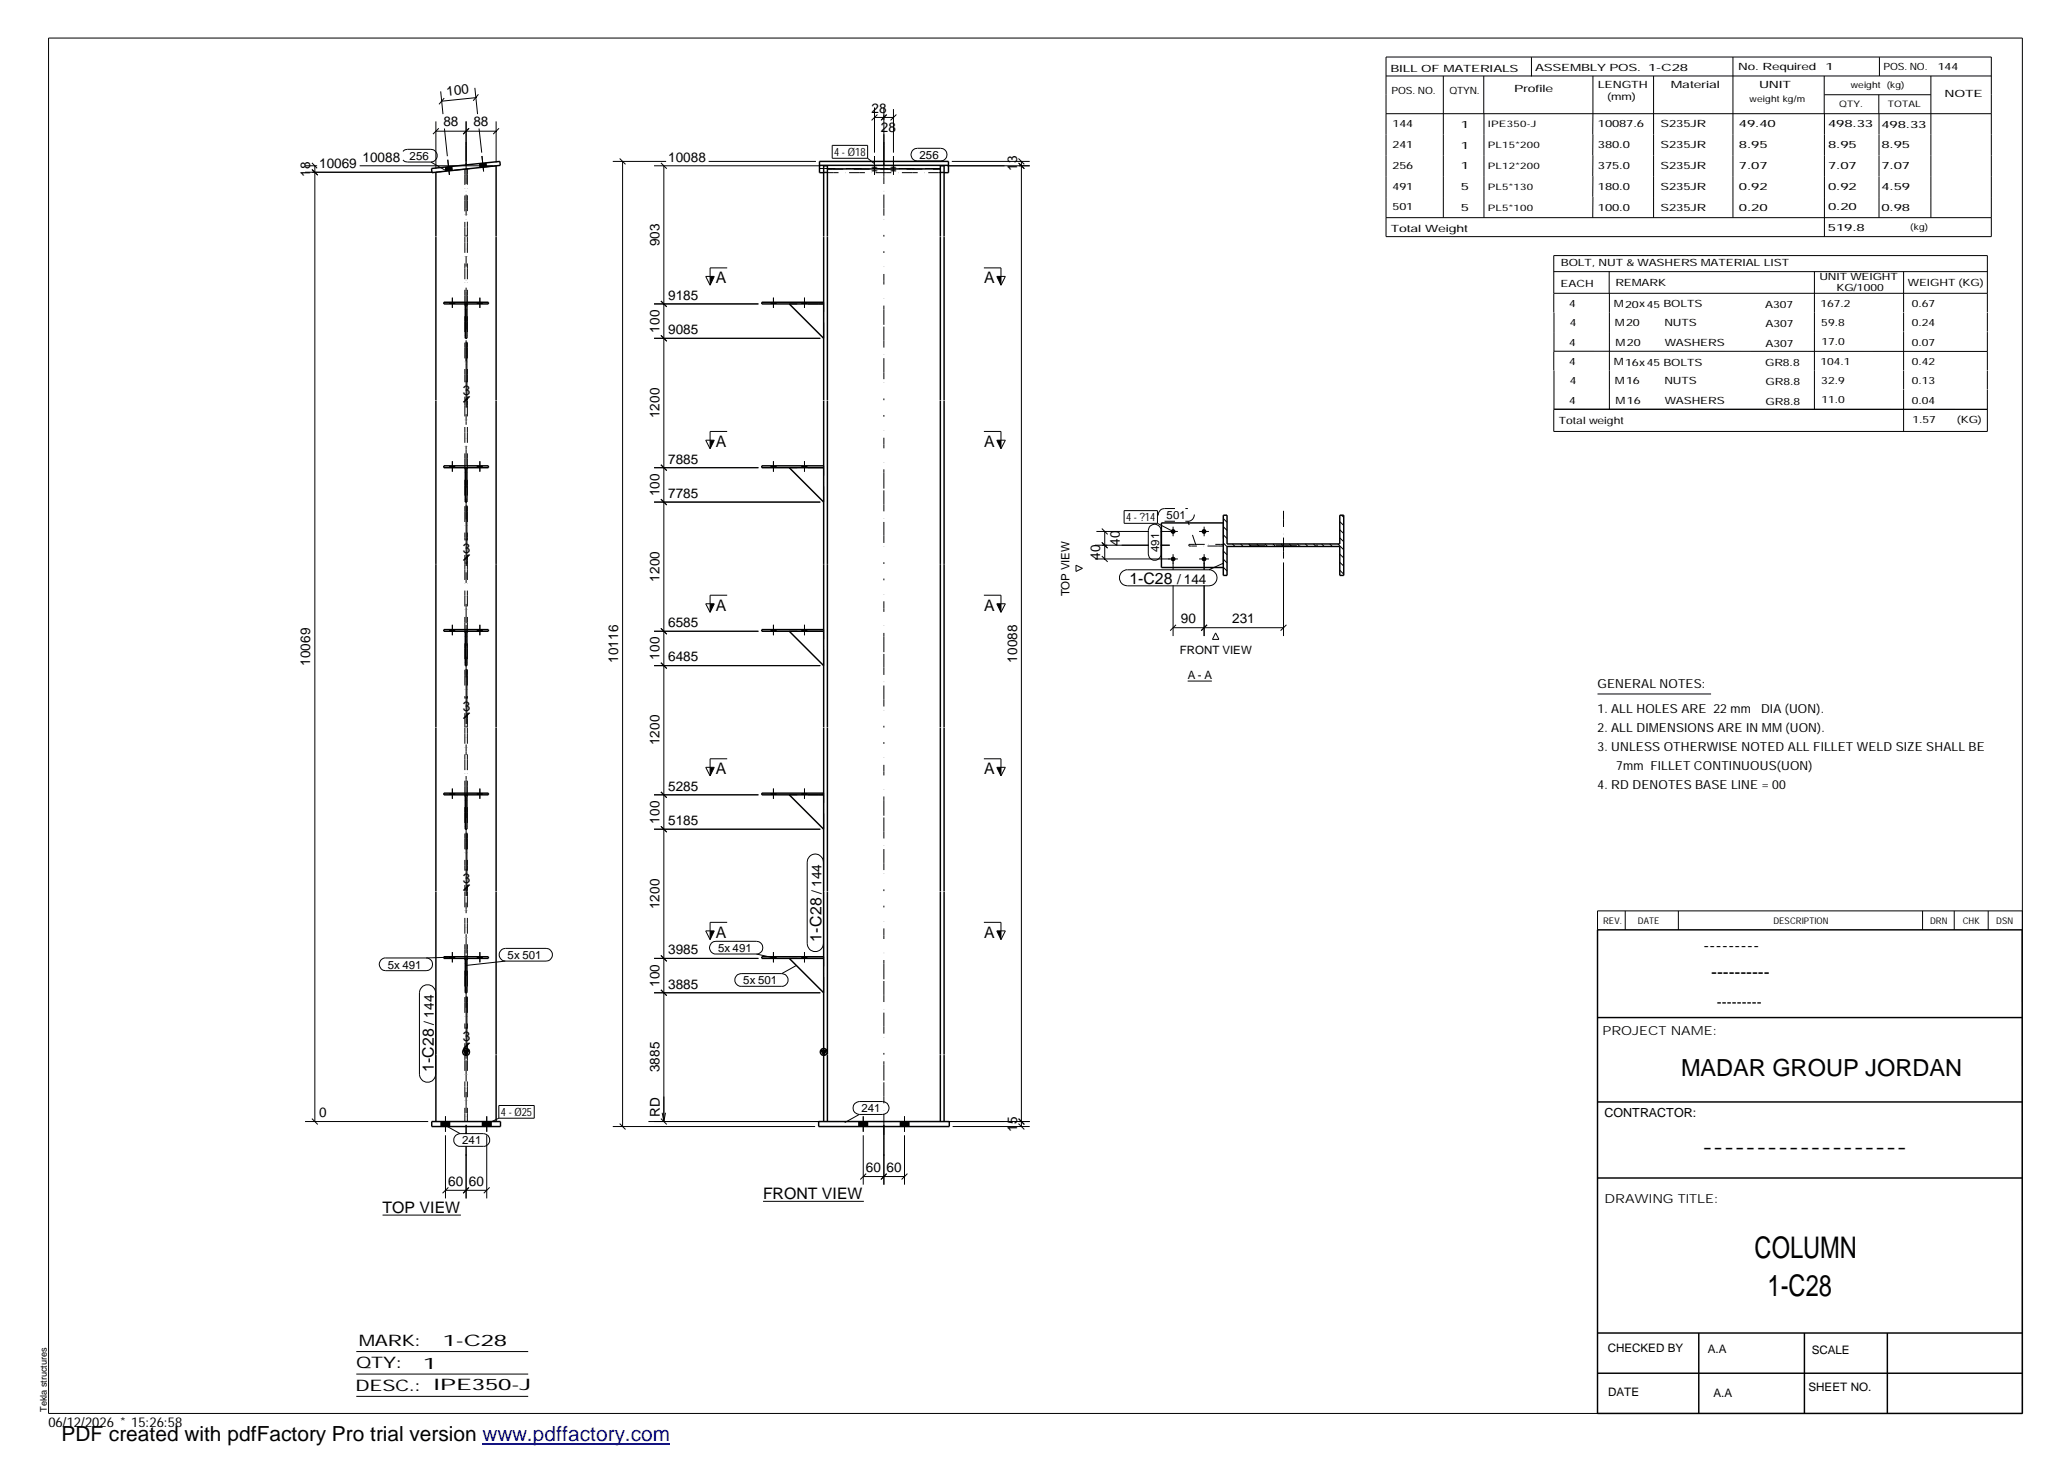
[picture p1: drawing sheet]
<svg xmlns="http://www.w3.org/2000/svg" width="420mm" height="297mm" viewBox="0 0 420 297" stroke-linecap="round" stroke-linejoin="round" font-family="sans-serif">
<g fill="none" stroke="#000" stroke-width=".2">
<path d="M9.9 7.7h401v279.5h-401zM89.5 18.6l.5 4.6M90.3 19.9l-1.1 1.3M96.5 17.9l.5 5.3M96.7 19.8l-7 .8M97.2 19.2l-1.1 1.3M281.6 11.6h123v36.5h-123zM281.6 15.4h123M293.2 15.4v28.8M301.5 15.4v7.7M311.1 11.6v3.9M323.6 15.4v16.2"/>
<path d="M336 15.4v28.8M352.1 11.6v32.6M370.6 15.4v7.7M370.7 19.2h21.6M381.7 19.2v3.9M381.8 11.6v3.8M392.3 15.4v28.8M62 33.7h2.4M62 35h25.9M63.4 34.4l1.2 1.2-1.2-1.1M63.4 33.1l1 1.1M64 33.7v194.2"/>
<path d="M73.1 33.7h27M81.9 30.8l.4-.4 .5-.1h4.7a1.29 1.29 0 0 1 1.3 1.3 1.29 1.29 0 0 1-1.3 1.3M81.9 32.5l.4 .3 .5 .1h4.7M87.5 32.9l3 1.7M88.6 26.7h12.2M88.6 24.7v9.6M89.2 26.1l-1.2 1.1M90.3 26.1l.6 5.6M90.5 33.9l.1 .9M91 32.5l.3 3M91.8 33.8l.1 .9M94.7 24.7v8.9"/>
<path d="M95.3 26.1l-1.2 1.1M97.3 26.1l.6 4.9M97.5 33.2v.9M97.9 31.7l.4 3.1M98.7 33.1l.1 .8M100.8 24.7v8.3M101.4 26.1l-1.2 1.1M124.5 32.8h10.8M125.9 32.2l1.2 1.2M126.5 32.8v196.1M132.9 33.7h33.8M134.3 33.1l1.2 1.2"/>
<path d="M134.9 33.7v194.2M144 32.8h21.8M169.1 29.5h7.2v2.7h-7.2zM176.3 32.2l1.4 1.1M177.7 21.8v9.2M177.7 31.7v3.8M177.7 23.9h3.8M178.3 23.3l-1.2 1.2M179.6 21.8v11.8M180.1 23.3l-1.1 1.2M180.2 23.3l-1.1 1.1M181.5 22.2v8.8"/>
<path d="M181.5 31.7v3.8M182.1 23.3l-1.2 1.2M185.5 30.5l.4-.3 .5-.1h4.7a1.29 1.29 0 0 1 1.3 1.3 1.29 1.29 0 0 1-1.3 1.3h-4.7a1.31 1.31 0 0 1-1.2-.8 1.31 1.31 0 0 1 .3-1.4zM192.5 33.7h16.7M193.4 32.8h15.8M206.9 33.1l1.2 1.2M206.9 32.2l1.2 1.2M207.5 32.8v196.1M281.6 23.1h123M301.5 23.1v21.1M323.6 31.6v4.2M323.6 35.8v4.2"/>
<path d="M370.7 23.1v25M381.8 23.1v21.1M143.4 56.2h1.7l-.8 1.7zM147.7 54.4h-3.4v3.5M199.9 54.4h3.5v3.5M202.5 56.2h1.8l-.9 1.7zM281.6 44.2h123M315.7 59.6h88.1M315.7 55.2h88.1M323.6 40v4.2M326.9 55.1v4.5M327 59.6v23.6"/>
<path d="M368.6 55.2v28M386.8 55.2v8.2M91.4 61.4v.4M91.9 60.5v2.1M92.4 61.4v.4M94.7 69.5v13.3M94.9 69.5v13.3M97 61.4v.4M97.5 60.5v2.1M98 61.4v.4M132.9 68.7h33.8M132.9 61.8h21.2"/>
<path d="M134.3 68.1l1.2 1.2M134.3 61.2l1.2 1.1M156.7 61.4v.4M157.1 60.5v2.1M157.6 61.4v.4M162.9 61.4v.4M163.4 60.5v2.1M163.9 61.4v.4M315.7 71.4v3.9M315.7 71.4h88.1M315.7 63.5v7.9M315.7 75.3v7.8"/>
<path d="M386.8 63.5v3.9M386.8 67.5v7.7M386.8 75.3v3.8M386.8 79.2v8.5M403.8 63.4v-11.5h-88.1v11.6M403.8 63.5v3.9M403.8 67.5v7.7M403.8 75.3v3.8M403.8 79.2v8.5h-88.1v-4.5h88.1M91.4 94.6v.4M91.9 93.7v2.1M92.4 94.6v.4"/>
<path d="M94.7 81.1h.2M95.3 80.5l-1.2 1.2M95.5 80.5l-1.2 1.2M97 94.6v.4M97.5 93.7v2.1M98 94.6v.4M132.9 95h21.2M134.3 94.4l1.2 1.2M143.4 89.4h1.7l-.8 1.8zM147.7 87.7h-3.4v3.5M156.7 94.6v.4M157.1 93.7v2.1"/>
<path d="M157.6 94.6v.4M162.9 94.6v.4M163.4 93.7v2.1M163.9 94.6v.4M199.9 87.7h3.5v3.5M202.5 89.4h1.8l-.9 1.8zM94.7 102.7v12.3M94.7 113.3h.2M94.9 102.7v12.3M95.3 112.7l-1.2 1.2M95.5 112.7l-1.2 1.2M132.9 102h33.8"/>
<path d="M134.3 101.4l1.2 1.2M218.6 114.8l1.3 .7-1.3 .6zM222.5 113.6h16.8M222.5 110.8h10.9M222.8 108h10.6M223.9 113l1.1 1.2M223.9 110.2l1.1 1.1M223.9 107.4l1.1 1.2M223.9 110.3l1.1 1.1M224.5 108v5.6M227.9 116.2l.9-.4h16.8a1.63 1.63 0 0 1 1.7 1.6 1.63 1.63 0 0 1-1.7 1.6h-16.5a1.63 1.63 0 0 1-1.5-1 1.63 1.63 0 0 1 .3-1.8zM228.4 103.7h6.8v2.6h-6.8z"/>
<path d="M233.7 106.9a1.31 1.31 0 0 1 1.4-.3 1.31 1.31 0 0 1 .8 1.2v4.8a1.29 1.29 0 0 1-1.3 1.2 1.29 1.29 0 0 1-1.3-1.2v-4.8zM235.2 106.3l3.1 1.7M235.8 108h3.5M235.8 110.8h1.9M238.3 107v2M238.3 112.6v3.2M238.3 118.9v10.3M243.6 113.6h2M243.6 108h2M244.6 107v2M244.6 112.6v3.2M244.6 118.9v10.3"/>
<path d="M248.5 105.4l.8 .7M248.5 107l.8 .8M248.5 108.7l.8 .7M248.5 110.3l.8 .8M248.5 112l.8 .7M248.5 113.6l.8 .8M248.5 115.3l.8 .7M248.6 114.4l-3 1.4M250.4 110.5l.5 .5M252.1 110.5l.5 .5M253.7 110.5l.5 .5M255.4 110.5l.5 .5"/>
<path d="M257 110.5l.5 .5M258.7 110.5l.4 .5M260.3 110.5l.5 .5M260.8 114.3v14.9M262 110.5l.4 .5M263.6 110.5l.5 .5M265.2 110.5l.5 .5M266.9 110.5l.5 .5M268.5 110.5l.5 .5M270.2 110.5l.5 .5M271.8 110.5l1.2 1.2M272.2 106l.8 .8"/>
<path d="M272.2 107.6l.8 .8M272.2 109.3l.8 .8M272.2 112.6l.8 .8M272.2 114.2l.8 .8M272.2 115.9l.8 .8M272.5 104.7l.5 .4M91.4 127.9v.4M91.9 126.9v2.2M92.4 127.9v.4M94.7 135.9v11.2M94.9 135.9v11.2M97 127.9v.4"/>
<path d="M97.5 126.9v2.2M98 127.9v.4M132.9 135.2h33.8M132.9 128.3h21.2M134.3 134.6l1.2 1.2M134.3 127.7l1.2 1.1M143.4 122.7h1.7l-.8 1.7zM147.7 120.9h-3.4v3.5M156.7 127.9v.4M157.1 126.9v2.2M157.6 127.9v.4M162.9 127.9v.4"/>
<path d="M163.4 126.9v2.2M163.9 127.9v.4M199.9 120.9h3.5v3.5M202.5 122.7h1.8l-.9 1.7zM238.3 127.5h22.5M238.9 126.9l-1.2 1.2M241.3 138.4h4.9M245.2 126.9l-1.1 1.2M247 128.6l.6 1.3h-1.3zM261.4 126.9l-1.2 1.2M94.7 145.4h.2M95.3 144.8l-1.2 1.2"/>
<path d="M95.5 144.8l-1.2 1.2M143.4 155.9h1.7l-.8 1.7zM147.7 154.2h-3.4v3.4M199.9 154.2h3.5v3.4M202.5 155.9h1.8l-.9 1.7zM324.6 141h23M91.4 161.1v.4M91.9 160.2v2.1M92.4 161.1v.4M94.7 169.2v12.8M94.9 169.2v12.8M95.3 179.7l-1.2 1.2"/>
<path d="M95.5 179.7l-1.2 1.2M97 161.1v.4M97.5 160.2v2.1M98 161.1v.4M132.9 168.5h33.8M132.9 161.5h21.2M134.3 167.9l1.2 1.2M134.3 160.9l1.2 1.2M156.7 161.1v.4M157.1 160.2v2.1M157.6 161.1v.4M162.9 161.1v.4"/>
<path d="M163.4 160.2v2.1M163.9 161.1v.4M164.5 174a1.65 1.65 0 0 1 1.8-.4 1.65 1.65 0 0 1 1 1.6v16.5a1.65 1.65 0 0 1-1.6 1.6 1.65 1.65 0 0 1-1.7-1.6v-16.5l.1-.7zM77.4 195l.7-.4h8.5a1.29 1.29 0 0 1 1.3 1.3 1.29 1.29 0 0 1-1.3 1.3h-8.2a1.31 1.31 0 0 1-1.2-.8 1.31 1.31 0 0 1 .2-1.4zM91.4 194.4v.3M91.9 193.4v2.1M92 194.5l-5.4 .1M92.4 194.4v.3M94.7 180.3h.2M97 194.4v.3M97.5 193.4v2.1M98 194.4v.3"/>
<path d="M102 192.9l.7-.2h8.3a1.29 1.29 0 0 1 1.2 1.3 1.29 1.29 0 0 1-1.2 1.3h-8.3a1.3 1.3 0 0 1-1.2-1 1.3 1.3 0 0 1 .5-1.4zM102.7 195.3l-8.1 .9M132.9 194.7h21.2M134.3 194.1l1.2 1.2M143.4 189.1h1.7l-.8 1.8zM144.5 191.6l.4-.3 .6-.1h8.2a1.29 1.29 0 0 1 1.3 1.3 1.29 1.29 0 0 1-1.3 1.3h-8.2a1.31 1.31 0 0 1-1.2-.8 1.31 1.31 0 0 1 .2-1.4zM147.7 187.4h-3.4v3.5M149.7 198.2l.9-.4h8.2a1.29 1.29 0 0 1 1.3 1.3 1.29 1.29 0 0 1-1.3 1.3h-8.2a1.28 1.28 0 0 1-1.2-.8 1.28 1.28 0 0 1 .3-1.4zM153.7 193.8l3.6 .8M156.7 194.4v.3M157.1 193.4v2.1M157.6 194.4v.3"/>
<path d="M161.8 196.2l-3 1.6M162.9 194.4v.3M163.4 193.4v2.1M163.9 194.4v.3M199.9 187.4h3.5v3.5M202.5 189.1h1.8l-.9 1.8zM330.2 185.1v3.8M341 185.1v3.8M390.6 185.1v3.8M397 185.1v3.8M403.9 185.1v3.8M410.9 185.1h-86.3v3.8"/>
<path d="M85.7 200.6a1.65 1.65 0 0 1 1.8-.4 1.65 1.65 0 0 1 1 1.5v16.6a1.65 1.65 0 0 1-1.6 1.6 1.65 1.65 0 0 1-1.7-1.6v-16.6l.1-.6zM94.7 202.4v11.8M94.7 212.5h.2M94.9 202.4v11.8M95.3 211.9l-1.2 1.1M95.5 211.9l-1.2 1.1M132.9 201.7h33.8M134.3 201.1l1.2 1.2M62 227.9h25M63.4 227.3l1.2 1.2M89.6 227.9v1M90.5 226.8v3.1"/>
<path d="M90.5 230.7v12.8M90.5 228.7l3 1.6M91.4 227.9v1M92.6 230.7l.9-.4h4.7a1.29 1.29 0 0 1 1.3 1.3 1.29 1.29 0 0 1-1.3 1.3h-4.7a1.28 1.28 0 0 1-1.2-.8 1.28 1.28 0 0 1 .3-1.4zM94.7 228.5v1.9M94.7 232.9v10.6M98 227.9v1M98.9 226.8v3.1M98.9 230.7v12.8M99.8 227.9v1M101.3 224.6h7.2v2.6h-7.2zM101.3 227.2l-2.4 1.2"/>
<path d="M124.5 228.9h41.1M125.9 228.3l1.2 1.2M131.7 227.9h35M134.3 227.3l1.2 1.2M134.5 226.1l.4 1.8M135.2 226.1l-.3 1.8M173.7 224.2l.9-.4h4.7a1.31 1.31 0 0 1 1.3 1.3 1.31 1.31 0 0 1-1.3 1.3h-4.7a1.31 1.31 0 0 1-1.2-.8 1.31 1.31 0 0 1 .3-1.4zM174.5 227.9v1M174.6 226.4l-3 1.7M175.4 226.8v3.1M175.4 230.7v10M175.4 239h8.4"/>
<path d="M176 238.4l-1.2 1.2M176.3 227.9v1M179.6 228.5v12.2M180.2 238.4l-1.2 1.2 1.1-1.1M182.9 227.9v1M183.8 226.8v3.1M183.8 230.7v10M184.4 238.4l-1.2 1.2M184.7 227.9v1M192.5 227.9h16.7M193.5 228.9h15.7M206.9 228.3l1.2 1.2"/>
<path d="M206.9 227.3l1.2 1.2-1.1-1.2M77.7 246.9h15.9M90.5 241.8h8.4M91.1 241.2l-1.2 1.2M95.3 241.2l-1.2 1.2 1.1-1.1M99.5 241.2l-1.2 1.2M155 244.1h20.5M72.4 274.6h34.9M72.4 279.2h34.9M72.4 283.7h34.9"/>
</g>
<g fill="#000">
<path d="M144.3 56.2h.8l-.8 1.7zM202.5 56.2h.9v1.7zM144.3 89.4h.8l-.8 1.8zM202.5 89.4h.9v1.8zM144.3 122.7h.8l-.8 1.7zM202.5 122.7h.9v1.7zM144.3 155.9h.8l-.8 1.7zM202.5 155.9h.9v1.7zM144.3 189.1h.8l-.8 1.8zM202.5 189.1h.9v1.8zM94.1 213.4h1.1l-.5 1zM166.8 213.4h1.1l-.6 1z"/>
<path d="M90.5 33.9l1.3-.1 .1 .9-1.3 .1z" fill-rule="evenodd"/>
<path d="M90.5 33.9l1.3-.1 .1 .9-1.3 .1z" fill-rule="evenodd"/>
<path d="M97.5 33.2l1.2-.1 .1 .8-1.3 .2z" fill-rule="evenodd"/>
<path d="M97.5 33.2l1.2-.1 .1 .8-1.3 .2z" fill-rule="evenodd"/>
<path d="M177.1 33.9h.8l.4 .1-.9 .1z" fill-rule="evenodd"/>
<path d="M177.1 34.7l.8-.1 .4 .1-.2 .1h-.9z" fill-rule="evenodd"/>
<path d="M180.9 34l.4-.1 .8 .1-.4 .1z" fill-rule="evenodd"/>
<path d="M180.9 34.7l.4-.1 .8 .1-.2 .1h-.8z" fill-rule="evenodd"/>
<path d="M91.4 61.4h1v.4h-1z" fill-rule="evenodd"/>
<path d="M91.4 61.4h1v.4h-1z" fill-rule="evenodd"/>
<path d="M97 61.4h1v.4h-1z" fill-rule="evenodd"/>
<path d="M97 61.4h1v.4h-1z" fill-rule="evenodd"/>
<path d="M156.7 61.4h.9v.4h-.9z" fill-rule="evenodd"/>
<path d="M156.7 61.4h.9v.4h-.9z" fill-rule="evenodd"/>
<path d="M162.9 61.4h1v.4h-1z" fill-rule="evenodd"/>
<path d="M162.9 61.4h1v.4h-1z" fill-rule="evenodd"/>
<path d="M91.4 94.6h1v.4h-1z" fill-rule="evenodd"/>
<path d="M91.4 94.6h1v.4h-1z" fill-rule="evenodd"/>
<path d="M97 94.6h1v.4h-1z" fill-rule="evenodd"/>
<path d="M97 94.6h1v.4h-1z" fill-rule="evenodd"/>
<path d="M156.7 94.6h.9v.4h-.9z" fill-rule="evenodd"/>
<path d="M156.7 94.6h.9v.4h-.9z" fill-rule="evenodd"/>
<path d="M162.9 94.6h1v.4h-1z" fill-rule="evenodd"/>
<path d="M162.9 94.6h1v.4h-1z" fill-rule="evenodd"/>
<path d="M91.4 127.9h1v.4h-1z" fill-rule="evenodd"/>
<path d="M91.4 127.9h1v.4h-1z" fill-rule="evenodd"/>
<path d="M97 127.9h1v.4h-1z" fill-rule="evenodd"/>
<path d="M97 127.9h1v.4h-1z" fill-rule="evenodd"/>
<path d="M156.7 127.9h.9v.4h-.9z" fill-rule="evenodd"/>
<path d="M156.7 127.9h.9v.4h-.9z" fill-rule="evenodd"/>
<path d="M162.9 127.9h1v.4h-1z" fill-rule="evenodd"/>
<path d="M162.9 127.9h1v.4h-1z" fill-rule="evenodd"/>
<path d="M91.4 161.1h1v.4h-1z" fill-rule="evenodd"/>
<path d="M91.4 161.1h1v.4h-1z" fill-rule="evenodd"/>
<path d="M97 161.1h1v.4h-1z" fill-rule="evenodd"/>
<path d="M97 161.1h1v.4h-1z" fill-rule="evenodd"/>
<path d="M156.7 161.1h.9v.4h-.9z" fill-rule="evenodd"/>
<path d="M156.7 161.1h.9v.4h-.9z" fill-rule="evenodd"/>
<path d="M162.9 161.1h1v.4h-1z" fill-rule="evenodd"/>
<path d="M162.9 161.1h1v.4h-1z" fill-rule="evenodd"/>
<path d="M91.4 194.4h1v.3h-1z" fill-rule="evenodd"/>
<path d="M91.4 194.4h1v.3h-1z" fill-rule="evenodd"/>
<path d="M97 194.4h1v.3h-1z" fill-rule="evenodd"/>
<path d="M97 194.4h1v.3h-1z" fill-rule="evenodd"/>
<path d="M156.7 194.4h.9v.3h-.9z" fill-rule="evenodd"/>
<path d="M156.7 194.4h.9v.3h-.9z" fill-rule="evenodd"/>
<path d="M162.9 194.4h1v.3h-1z" fill-rule="evenodd"/>
<path d="M162.9 194.4h1v.3h-1z" fill-rule="evenodd"/>
<path d="M89.6 227.9h1.8v1h-1.8z" fill-rule="evenodd"/>
<path d="M89.6 227.9h1.8v1h-1.8z" fill-rule="evenodd"/>
<path d="M98 227.9h1.8v1h-1.8z" fill-rule="evenodd"/>
<path d="M98 227.9h1.8v1h-1.8z" fill-rule="evenodd"/>
<path d="M174.5 227.9h1.8v1h-1.8z" fill-rule="evenodd"/>
<path d="M174.5 227.9h1.8v1h-1.8z" fill-rule="evenodd"/>
<path d="M182.9 227.9h1.8v1h-1.8z" fill-rule="evenodd"/>
<path d="M182.9 227.9h1.8v1h-1.8z" fill-rule="evenodd"/>
<circle cx="238.3" cy="108" r=".49"/>
<circle cx="238.3" cy="113.6" r=".49"/>
<circle cx="244.6" cy="113.6" r=".49"/>
<circle cx="244.6" cy="108" r=".49"/>
</g>
<g fill="none" stroke="#000" stroke-width=".3">
<path d="M87.7 34.2l13.9-1.4v.8l-13.8 1.5zM88.6 35v13.1M100.8 33.7v14.4M166.5 33.6h26.2M167.3 35.1h-.8v-2.3h26.2v2.3h-.9M168.1 34.3h23M88.6 48.2v33.1M100.8 48.2v33.1M167.3 48.1v-14.4h.8v14.4M167.3 48.2v33.1M168.1 48.2v33.1M191.1 48.1v-14.4h.7v14.4"/>
<path d="M191.1 48.2v33.1M191.8 48.2v33.1M90.2 61.4h9v.4h-9zM94.5 61.8v6.9h.4v-6.9M160.4 61.8l6.9 6.9M167.3 61.4h-12.5v.4h12.5M88.6 81.4v66.4M90.2 94.6h9v.4h-9zM94.5 95v7h.4v-7M100.8 81.4v66.4M160.4 95l6.9 7M167.3 81.4v66.4"/>
<path d="M167.3 94.6h-12.5v.4h12.5M168.1 81.4v66.4M191.1 81.4v66.4M191.8 81.4v66.4M248.5 104.7h.8v5.8h22.9v-5.8h.8v12.2h-.8v-5.9h-22.9v5.9h-.8zM248.5 106.2h-12.5v9.1h12.5M90.2 127.9h9v.4h-9zM94.5 128.3v6.9h.4v-6.9M160.4 128.3l6.9 6.9M167.3 127.9h-12.5v.4h12.5M88.6 147.9v33.1M100.8 147.9v33.1"/>
<path d="M167.3 147.9v33.1M168.1 147.9v33.1M191.1 147.9v33.1M191.8 147.9v33.1M90.2 161.1h9v.4h-9zM94.5 161.5v7h.4v-7M160.4 161.5l6.9 7M167.3 161.1h-12.5v.4h12.5M88.6 181.1v33.2M90.2 194.4h9v.3h-9zM94.5 194.7v7h.4v-7M100.8 181.1v33.2"/>
<path d="M160.4 194.7l6.9 7M167.3 181.1v33.2M167.3 194.4h-12.5v.3h12.5M168.1 181.1v33.2M191.1 181.1v33.2M191.8 181.1v33.2M324.6 188.9h86.2l.1 98.3h-86.3zM88.6 214.4v13.5M94.1 213.4h1.1l-.5 1zM100.8 214.4v13.5M166.8 213.4h1.1l-.6 1zM167.3 214.4v13.5"/>
<path d="M168.1 214.4v13.5M191.1 214.4v13.5M191.8 214.4v13.5M324.6 206.7h86.3M87.7 227.9h14v1h-14zM166.3 227.9h26.6v1h-26.6zM324.6 239.3h86.3M324.6 223.9h86.3M324.6 270.8h86.3M324.6 279h86.3M345.1 270.8v16.4M366.6 270.8v16.4"/>
<path d="M383.5 270.8v16.4"/>
<circle cx="94.7" cy="213.7" r=".71"/>
<circle cx="167.4" cy="213.7" r=".7"/>
</g>
<g fill="none" stroke="#000" stroke-width=".2" stroke-dasharray="1.1 0 2.1 .7 0 1.4" stroke-linecap="butt">
<path d="M94.4 34.4v13.7M95 34.3v13.8M100.8 33.7l-12.2 1.3M166.5 34.2h26.2M167.3 35h.8M168.1 34.4h23M191.1 35h.7M191.8 35.1h-24.5M94.4 48.2v29.5M95 48.2v29.5M94.5 61.8h.4M94.9 61.8h-.4"/>
<path d="M167.3 68.7v-6.9M167.3 61.8h-6.9M167.3 61.4v.4M94.4 80.6v.7M94.4 81.4v28.4M94.5 95h.4M94.9 95h-.4M95 80.6v.7M95 81.4v28.4M167.3 95h-6.9M167.3 94.6v.4M94.4 112.8v1.8"/>
<path d="M94.4 114.6v27.3M95 112.8v1.8M95 114.6v27.3M167.3 102v-7M241.6 110.6h6.9M241.6 110.9v-.3M248.5 110.6v.3M248.5 110.9h-6.9M248.5 106.2v9.1M94.5 128.3h.4M94.9 128.3h-.4M167.3 135.2v-6.9"/>
<path d="M167.3 128.3h-6.9M167.3 127.9v.4M94.4 144.9v2.9M94.4 147.9v29M95 144.9v2.9M95 147.9v29M94.4 179.8v1.2M94.5 161.5h.4M94.9 161.5h-.4M95 179.8v1.2M167.3 168.5v-7M167.3 161.5h-6.9"/>
<path d="M167.3 161.1v.4M94.4 181.1v27.9M94.5 194.7h.4M94.9 194.7h-.4M95 181.1v27.9M167.3 194.4v.3M167.3 194.7h-6.9M94.4 211.9v2.4M94.4 214.4v13.5M95 211.9v2.4M95 214.4v13.5M167.3 201.7v-7"/>
<path d="M88.6 227.9h12.2M167.3 227.9h24.5"/>
</g>
<g fill="none" stroke="#000" stroke-width=".2" stroke-dasharray=".4 3.2 0 .7 1.4 0 2.8 .7 0 1.4 1.4 0 2.8" stroke-linecap="butt">
<path d="M94.7 48.1v-20.7M179.6 48.1v-20.7M94.7 77.7v-29.5M94.7 81.3v-.7M179.6 81.3v-33.1M94.7 114.6v-1.8M94.7 109.8v-28.4M179.6 114.6v-33.2M260.8 117.8v-14M267.8 110.8h-14M94.7 147.8v-2.9M94.7 141.9v-27.3"/>
<path d="M179.6 147.8v-33.2M94.7 176.9v-29M94.7 181v-1.2M179.6 181v-33.1M94.7 214.3v-2.4M94.7 209v-27.9M179.6 214.3v-33.2M94.7 234.9v-2M94.7 230.4v-16M179.6 234.9v-20.5"/>
</g>
<path d="M236.6 105.9h4.7M236.6 103.3h4.7M236.6 103.3a1.29 1.29 0 0 0-1.3 1.3 1.29 1.29 0 0 0 1.3 1.3M241.3 105.9a1.29 1.29 0 0 0 1.4-1.3 1.29 1.29 0 0 0-1.4-1.3M243 110.7l-1.7-4.8" fill="none" stroke="#000" stroke-width=".2" stroke-dasharray="2.1 2.1" stroke-linecap="butt"/>
<path d="M98 293.3h38.2" fill="none" stroke="#00f" stroke-width=".3"/>
<g font-size="6.1">
<text x="356.5" y="255.5">COLUMN</text>
<text x="359.1" y="263.3">1-C28</text>
</g>
<text font-size="4.8" x="341.5" y="218.6">MADAR GROUP JORDAN</text>
<text font-size="4.2" x="12.5" y="292.7">PDF created with pdfFactory Pro trial version www.pdffactory.com</text>
<g font-size="3.6">
<text x="346.1" y="193.2">---------</text>
<text x="347.7" y="198.6">----------</text>
<text x="345.8" y="234.2">-------------------</text>
</g>
<g font-size="3.2">
<text x="145.5" y="57.6">A</text>
<text x="200" y="57.6">A</text>
<text x="145.5" y="90.8">A</text>
<text x="200" y="90.8">A</text>
<text x="229.5" y="118.6">1-C28</text>
<text x="145.5" y="124.1">A</text>
<text x="200" y="124.1">A</text>
<text x="145.5" y="157.3">A</text>
<text x="200" y="157.3">A</text>
<text x="145.5" y="190.5">A</text>
<text x="166.9" y="191.3" transform="rotate(-90 166.9 191.3)">1-C28</text>
<text x="200" y="190.5">A</text>
<text x="88.1" y="217.8" transform="rotate(-90 88.1 217.8)">1-C28</text>
<text x="155" y="243.6">FRONT VIEW</text>
<text x="77.7" y="246.4">TOP VIEW</text>
<text x="72.9" y="273.5">MARK:</text>
<text x="90" y="273.5">1-C28</text>
<text x="72.4" y="278">QTY:</text>
<text x="86" y="278.1">1</text>
<text x="72.2" y="282.6">DESC.:</text>
<text x="88.1" y="282.4">IPE350-J</text>
</g>
<text font-size="3" x="348.8" y="204.5">---------</text>
<g font-size="2.8">
<text x="90.8" y="19.5" transform="rotate(-6 90.8 19.5)">100</text>
<text x="177.1" y="22.9">28</text>
<text x="90.1" y="25.7">88</text>
<text x="96.2" y="25.7">88</text>
<text x="179" y="26.9">28</text>
<text x="63" y="35.9" transform="rotate(-90 63 35.9)">18</text>
<text x="64.9" y="34.1">10069</text>
<text x="73.7" y="32.9">10088</text>
<text x="135.8" y="32.9">10088</text>
<text x="206.6" y="34.8" transform="rotate(-90 206.6 34.8)">13</text>
<text x="134" y="50.1" transform="rotate(-90 134 50.1)">903</text>
<text x="135.8" y="60.9">9185</text>
<text x="134" y="67.6" transform="rotate(-90 134 67.6)">100</text>
<text x="135.8" y="67.9">9085</text>
<text x="94" y="80.2">3</text>
<text x="134" y="85" transform="rotate(-90 134 85)">1200</text>
<text x="135.8" y="94.2">7885</text>
<text x="134" y="100.8" transform="rotate(-90 134 100.8)">100</text>
<text x="135.8" y="101.2">7785</text>
<text x="94" y="112.3">3</text>
<text x="223.5" y="113.7" transform="rotate(-90 223.5 113.7)">40</text>
<text x="227.5" y="110.9" transform="rotate(-90 227.5 110.9)">40</text>
<text x="134" y="118.2" transform="rotate(-90 134 118.2)">1200</text>
<text x="239.1" y="118.6">/ 144</text>
<text x="135.8" y="127.4">6585</text>
<text x="239.9" y="126.6">90</text>
<text x="250.4" y="126.6">231</text>
<text x="63" y="135.3" transform="rotate(-90 63 135.3)">10069</text>
<text x="125.6" y="134.7" transform="rotate(-90 125.6 134.7)">10116</text>
<text x="134" y="134.1" transform="rotate(-90 134 134.1)">100</text>
<text x="135.8" y="134.4">6485</text>
<text x="206.6" y="134.6" transform="rotate(-90 206.6 134.6)">10088</text>
<text x="94" y="144.5">3</text>
<text x="134" y="151.5" transform="rotate(-90 134 151.5)">1200</text>
<text x="135.8" y="160.6">5285</text>
<text x="134" y="167.3" transform="rotate(-90 134 167.3)">100</text>
<text x="135.8" y="167.6">5185</text>
<text x="94" y="179.4">3</text>
<text x="134" y="184.7" transform="rotate(-90 134 184.7)">1200</text>
<text x="166.9" y="181.6" transform="rotate(-90 166.9 181.6)">/ 144</text>
<text x="135.8" y="193.9">3985</text>
<text x="134" y="200.6" transform="rotate(-90 134 200.6)">100</text>
<text x="135.8" y="200.9">3885</text>
<text x="88.1" y="208.2" transform="rotate(-90 88.1 208.2)">/ 144</text>
<text x="94" y="211.5">3</text>
<text x="134" y="217.9" transform="rotate(-90 134 217.9)">3885</text>
<text x="64.9" y="227">0</text>
<text x="134.1" y="226.9" transform="rotate(-90 134.1 226.9)">RD</text>
<text x="206.6" y="229.9" transform="rotate(-90 206.6 229.9)">15</text>
<text x="175.9" y="238.1">60</text>
<text x="180.1" y="238.1">60</text>
<text x="91.1" y="240.9">60</text>
<text x="95.2" y="240.9">60</text>
<text x="9.8" y="290">06/12/2026 * 15:26:58</text>
</g>
<g font-size="2.5">
<text x="324.6" y="139.9">GENERAL NOTES:</text>
<text x="324.6" y="148.7">2. ALL DIMENSIONS ARE IN MM(UON).</text>
<text x="324.6" y="144.9">1. ALL HOLES ARE 22 mm</text>
<text x="357.8" y="144.9">DIA (UON).</text>
<text x="324.6" y="152.5">3. UNLESS OTHERWISE NOTED ALL FILLET WELD SIZE SHALL BE</text>
<text x="324.6" y="160.2">4. RD DENOTES BASE LINE = 00</text>
<text x="328.4" y="156.4">7mm FILLET CONTINUOUS(UON)</text>
<text x="325.6" y="210.3">PROJECT NAME:</text>
<text x="326" y="226.9">CONTRACTOR:</text>
<text x="326" y="244.4">DRAWING TITLE:</text>
</g>
<g font-size="2.4">
<text x="326.7" y="274.7">CHECKED BY</text>
<text x="347" y="275">A.A</text>
<text x="368.1" y="275.1">SCALE</text>
<text x="326.7" y="283.6">DATE</text>
<text x="348.1" y="283.9">A.A</text>
<text x="367.5" y="282.6">SHEET NO.</text>
</g>
<g font-size="2.3">
<text x="83.2" y="32.5">256</text>
<text x="169.5" y="31.7">4- Ø18</text>
<text x="186.8" y="32.3">256</text>
<text x="228.8" y="105.9">4- ?14</text>
<text x="237" y="105.5">501</text>
<text x="235.5" y="112.1" transform="rotate(-90 235.5 112.1)">491</text>
<text x="217.3" y="121.2" transform="rotate(-90 217.3 121.2)">TOP VIEW</text>
<text x="239.7" y="133">FRONT VIEW</text>
<text x="241.3" y="137.9">A - A</text>
<text x="78.8" y="196.8">5x 491</text>
<text x="103.1" y="194.8">5x 501</text>
<text x="145.9" y="193.4">5x 491</text>
<text x="151" y="200">5x 501</text>
<text x="101.8" y="226.8">4- Ø25</text>
<text x="175" y="226">241</text>
<text x="93.9" y="232.5">241</text>
</g>
<g font-size="2">
<text x="282.5" y="14.6">BILL OF MATERIALS</text>
<text x="311.9" y="14.4">ASSEMBLY POS.</text>
<text x="324.6" y="17.9">LENGTH</text>
<text x="334.9" y="14.4">1-C28</text>
<text x="339.5" y="17.9">Material</text>
<text x="353.1" y="14.2">No. Required</text>
<text x="357.4" y="17.9">UNIT</text>
<text x="370.9" y="14.2">1</text>
<text x="382.7" y="14.2">POS. NO.</text>
<text x="393.7" y="14.3">144</text>
<text x="282.7" y="19.1">POS. NO.</text>
<text x="294.5" y="19">QTYN.</text>
<text x="307.6" y="18.7">Profile</text>
<text x="326.5" y="20.4">(mm)</text>
<text x="395.1" y="19.6">NOTE</text>
<text x="282.9" y="25.8">144</text>
<text x="296.8" y="26">1</text>
<text x="324.7" y="25.9">10087.6</text>
<text x="337.4" y="25.9">S235JR</text>
<text x="353.3" y="25.9">49.40</text>
<text x="371.4" y="25.9">498.33</text>
<text x="382.3" y="25.9">498.33</text>
<text x="282.9" y="30">241</text>
<text x="282.9" y="34.3">256</text>
<text x="296.8" y="30.2">1</text>
<text x="296.8" y="34.4">1</text>
<text x="324.7" y="30.1">380.0</text>
<text x="324.7" y="34.4">375.0</text>
<text x="337.4" y="30.1">S235JR</text>
<text x="337.4" y="34.3">S235JR</text>
<text x="353.3" y="30.1">8.95</text>
<text x="353.3" y="34.4">7.07</text>
<text x="371.4" y="30.1">8.95</text>
<text x="371.4" y="34.3">7.07</text>
<text x="382.3" y="30.2">8.95</text>
<text x="382.3" y="34.4">7.07</text>
<text x="282.9" y="38.5">491</text>
<text x="296.8" y="38.6">5</text>
<text x="324.7" y="38.6">180.0</text>
<text x="337.4" y="38.6">S235JR</text>
<text x="353.3" y="38.6">0.92</text>
<text x="371.4" y="38.6">0.92</text>
<text x="382.3" y="38.6">4.59</text>
<text x="282.6" y="47.1">Total Weight</text>
<text x="282.9" y="42.7">501</text>
<text x="296.8" y="42.9">5</text>
<text x="324.7" y="42.8">100.0</text>
<text x="337.4" y="42.8">S235JR</text>
<text x="353.3" y="42.8">0.20</text>
<text x="371.4" y="46.9">519.8</text>
<text x="371.4" y="42.7">0.20</text>
<text x="382.3" y="42.9">0.98</text>
<text x="317.1" y="58.2">EACH</text>
<text x="317.1" y="54.1">BOLT, NUT &amp; WASHERS MATERIAL LIST</text>
<text x="328.2" y="58.2">REMARK</text>
<text x="369.7" y="57">UNIT WEIGHT</text>
<text x="373.1" y="59.1">KG/1000</text>
<text x="387.6" y="58.1">WEIGHT (KG)</text>
<text x="318.8" y="62.3">4</text>
<text x="327.9" y="62.5">M20x45 BOLTS</text>
<text x="358.6" y="62.5">A307</text>
<text x="369.9" y="62.5">167.2</text>
<text x="388.4" y="62.3">0.67</text>
<text x="318.8" y="70.3">4</text>
<text x="318.9" y="66.2">4</text>
<text x="328.1" y="66.3">M20</text>
<text x="328.3" y="70.3">M20</text>
<text x="338.2" y="66.3">NUTS</text>
<text x="338.2" y="70.3">WASHERS</text>
<text x="358.7" y="66.5">A307</text>
<text x="358.7" y="70.4">A307</text>
<text x="370" y="66.2">59.8</text>
<text x="370.1" y="70.1">17.0</text>
<text x="388.4" y="66.3">0.24</text>
<text x="388.4" y="70.2">0.07</text>
<text x="318.8" y="74.1">4</text>
<text x="318.9" y="77.9">4</text>
<text x="327.9" y="74.2">M16x45 BOLTS</text>
<text x="358.6" y="74.3">GR8.8</text>
<text x="369.9" y="74.2">104.1</text>
<text x="388.4" y="74.2">0.42</text>
<text x="318.8" y="82">4</text>
<text x="328.1" y="78">M16</text>
<text x="328.3" y="82">M16</text>
<text x="338.2" y="78">NUTS</text>
<text x="338.2" y="82">WASHERS</text>
<text x="358.7" y="78.3">GR8.8</text>
<text x="358.7" y="82.2">GR8.8</text>
<text x="370" y="78">32.9</text>
<text x="370.1" y="81.9">11.0</text>
<text x="388.4" y="78">0.13</text>
<text x="388.4" y="82">0.04</text>
<text x="316.7" y="86.2">Total weight</text>
<text x="388.6" y="86">1.57</text>
<text x="397.6" y="86">(KG)</text>
</g>
<g font-size="1.9">
<text x="325.7" y="187.8">REV.</text>
<text x="332.8" y="187.6">DATE</text>
<text x="360.3" y="187.7">DESCRIPTION</text>
<text x="392.1" y="187.6">DRN</text>
<text x="398.8" y="187.6">CHK</text>
<text x="405.6" y="187.7">DSN</text>
<text x="9.5" y="286.8" transform="rotate(-90 9.5 286.8)">Tekla structures</text>
</g>
<g font-size="1.8">
<text x="376" y="17.9">weight (kg)</text>
<text x="355.5" y="20.7">weightkg/m</text>
<text x="373.6" y="21.7">QTY.</text>
<text x="383.5" y="21.8">TOTAL</text>
<text x="302.3" y="25.9">IPE350-J</text>
<text x="302.3" y="30.1">PL15*200</text>
<text x="302.3" y="34.3">PL12*200</text>
<text x="302.3" y="38.6">PL5*130</text>
<text x="302.3" y="42.8">PL5*100</text>
<text x="388.1" y="46.7">(kg)</text>
</g>
</svg>
